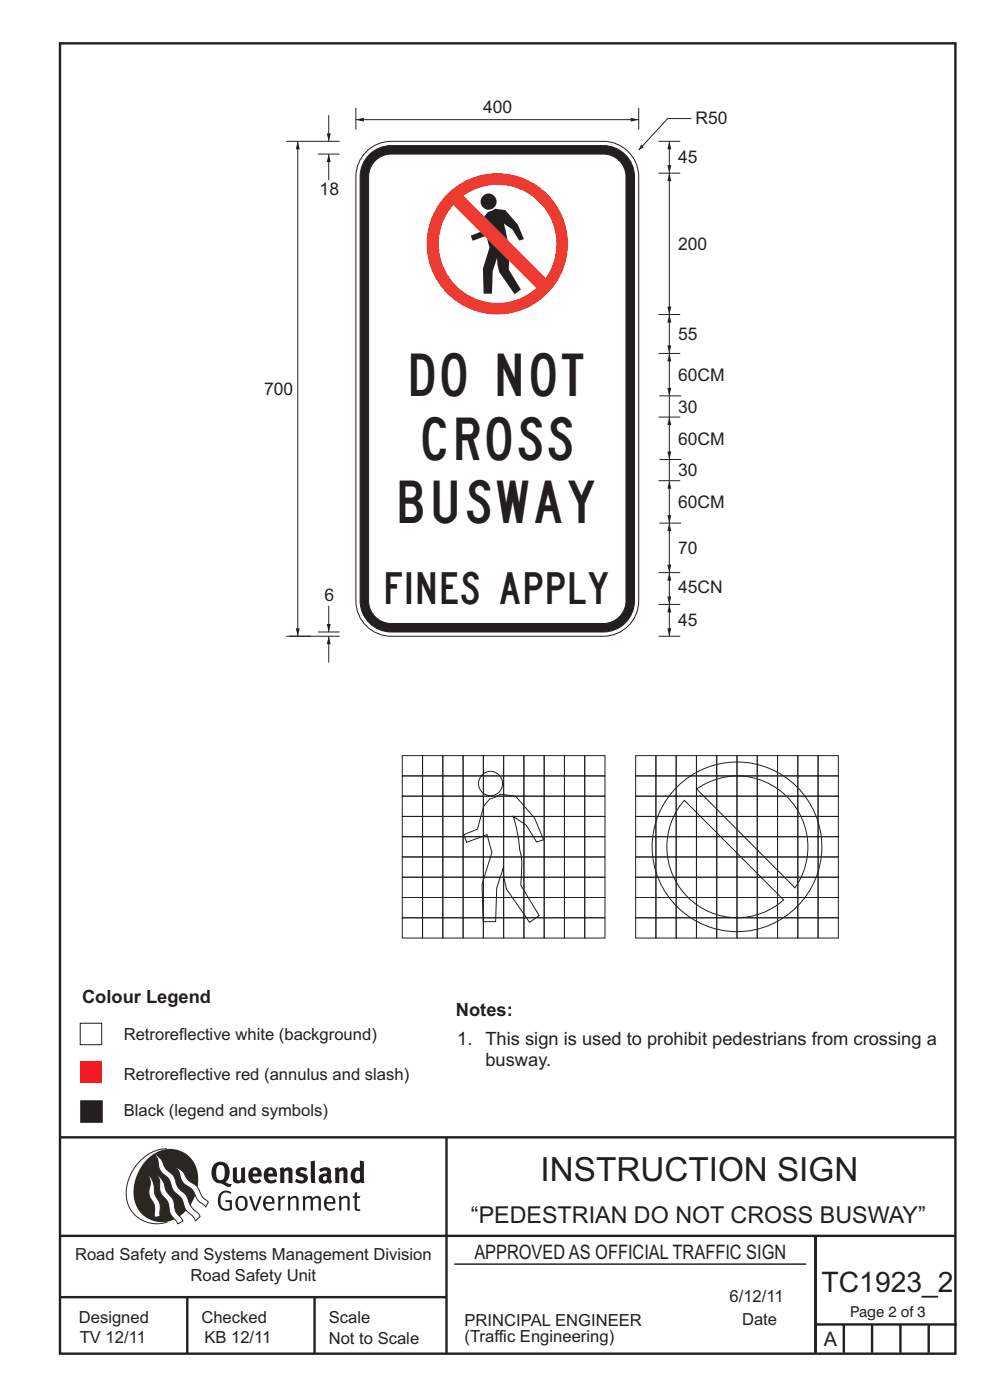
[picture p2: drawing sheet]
<svg xmlns="http://www.w3.org/2000/svg" width="210mm" height="297mm" viewBox="0 0 210 297" stroke-linecap="round" stroke-linejoin="round" font-family="sans-serif">
<g fill="none" stroke="#231f20" stroke-width=".51">
<path d="M12.7 9.2h190v278h-190zM12.7 241.3h190M94.7 241.4v45.8M12.7 275.2h82M12.7 262.2h190.1M39.7 275.2v12M66.7 275.2v12M173 262.2v24.8M173 281h30M179 281v6M185 281v6M191 281v6"/>
<path d="M197 281v6"/>
</g>
<path d="M96.4 268.2h74.6" fill="none" stroke="#231f20" stroke-width=".21"/>
<path d="M35.4 243.7a9.5 9.5 0 0 0-8.6 10.5 6.5 6.5 0 0 0 8.8 5.1" fill="none" stroke="#2a2723" stroke-width=".21"/>
<path d="M31.3 245.9a6.1 6.1 0 0 1 7.3-1.6 6.1 6.1 0 0 1 3.4 6.7 8.8 8.8 0 0 1-7.2 8.3 6.1 6.1 0 0 1-6.4-7.5 10.5 10.5 0 0 1 2.9-5.9z" fill-rule="evenodd" fill="#2a2723"/>
<g fill="#fff" stroke="#2a2723" stroke-width=".21">
<path d="M31.6 249.4l.3 .3 .6 1.2 .4 2.5 1 2 .1 2.7-1.2 .2-.1-2.5-.9-1.8-.2-.7 .3-2.4z" fill-rule="evenodd"/>
<path d="M37.2 247.7l.5 .1 .9 .6 1.3 1.9 1.9 1.5 1.1 2.1 1.3 1.2-.6 1-1.6-1.5-1.2-2.2-1.9-1.4-.6-1-.4-1.5z" fill-rule="evenodd"/>
<path d="M32.8 244.9l.4 .1 .9 .9 1.1 2 1.6 1.5 1 2.5 1.6 1.6 1.2 2.5 1.6 1.6 .2 .5-.9 .9-.5-.9-1.6-1.5-1-2.4-1.7-1.7-.9-2.3-1.7-1.7-.4-1-.3-1.6z" fill-rule="evenodd"/>
<path d="M33.4 249.4l.5 .3 .7 1 .7 2.1 1.5 1.8 .5 2.5 1.5 1.8v.2l-1.1 .6-1.6-2.2-.5-2.5-1.5-1.9-.2-1-.1-1.6z" fill-rule="evenodd"/>
</g>
<g fill="#231f20">
<path d="M46.8 253.1l.5-.4 .7-.1 .6 .1 .5 .3-.2 .3-.9-.3-.8 .2-.3 .7-.1 1.1 .1 .7 .3 .5 .5 .2 .6 .1 .4-.2v-1.3h-.8l-.1-.4h1.4v2l-.7 .2-.8 .1-.6-.2-.5-.5-.3-.8-.1-.9 .2-.8z" fill-rule="evenodd"/>
<path d="M50.7 254.3l.7-.2 .5 .5 .1 1.2-.2 .4-.3 .3h-.5l-.4-.4-.1-1.1zM50.4 254l-.5 1.1 .3 1.2 .7 .6 1-.2 .4-.4 .2-.5v-.8l-.2-.7-.3-.4-.5-.2h-.6z" fill-rule="evenodd"/>
<path d="M52.8 253.8l.5-.1 .9 2.6 .8-2.5h.5l-1.1 3.1h-.5z" fill-rule="evenodd"/>
<path d="M56.6 254.2l.4-.1 .4 .1 .2 .3 .1 .5h-1.4zM56.3 254l-.5 1v.7l.3 .7 .4 .3 .5 .2 1.1-.3 .1-.1-.2-.3-.6 .3-.7-.1-.3-.3-.1-.6v-.1h1.9l-.2-1.2-.8-.5-.5 .1z" fill-rule="evenodd"/>
<path d="M58.9 253.8l.5-.1 .1 .5 .4-.4 .6-.1-.2 .6h-.4l-.4 .3v2.2h-.5z" fill-rule="evenodd"/>
<path d="M61 253.9l.5-.1a.24 .24 0 0 0 .1 .3 .24 .24 0 0 0 .3-.2l.8-.2 .6 .5v2.6h-.4l-.1-2.3-.1-.3-.3-.1-.8 .5v2.2h-.5z" fill-rule="evenodd"/>
<path d="M64.2 253.8h.4a.23 .23 0 0 0 .2 .3 .23 .23 0 0 0 .3-.2l.6-.2 .5 .2a.23 .23 0 0 0 .2 .3 .23 .23 0 0 0 .2-.2l.8-.3 .6 .4 .1 2.7h-.5v-2.3l-.1-.3-.3-.1-.8 .5v2.2h-.5v-2.3l-.1-.3h-.3l-.8 .4v2.2h-.4z" fill-rule="evenodd"/>
<path d="M69.5 254.2l.5-.1 .4 .1 .3 .8h-1.4zM69.2 254l-.5 1 .1 .7 .2 .7 .4 .3 .4 .2 1.1-.3 .2-.1-.2-.3-.6 .3-.7-.2-.3-.3v-.6h1.9l-.2-1.2-.4-.3-.5-.2-.5 .1z" fill-rule="evenodd"/>
<path d="M71.8 253.9l.5-.1a.24 .24 0 0 0 .1 .3 .24 .24 0 0 0 .4-.2l.7-.2 .6 .5 .1 2.6h-.5v-2.3l-.1-.3-.3-.1-.9 .5v2.2h-.4z" fill-rule="evenodd"/>
<path d="M75.3 253l.5-.1-.1 .9h.8l-.2 .4h-.6v2.1l.2 .2h.5v.3l-.2 .1h-.6l-.3-.4-.1-2.3h-.4v-.4h.4z" fill-rule="evenodd"/>
<path d="M46.2 247.4l.4-.2h.4l.6 .6v1.8l-.2 .5-.3 .2h-.8l-.3-.5-.1-1.6zM45.5 246.9l-.4 .7-.2 .8v1l.3 .9 .7 .6 1 .2 1.6 .7h.4l.3-.6h-.6l-.8-.4 .7-.9 .2-1.5a1.91 1.91 0 0 0-1.1-1.8 1.91 1.91 0 0 0-2.1 .3z" fill-rule="evenodd"/>
<path d="M49.4 247.8l.9-.2v2.5l.1 .2 .3 .1 .5-.3v-2.3l.8-.2v2.6l.2 .5-.7 .3a.39 .39 0 0 0-.7 0h-.8l-.5-.4z" fill-rule="evenodd"/>
<path d="M53.8 248.4l.3-.1h.3l.2 .7h-1zM53.1 248l-.3 .5-.1 .8 .1 .7 .3 .6 .5 .4 .6 .1 .7-.1 .6-.4-.4-.5-.4 .3h-.5l-.4-.1-.2-.4v-.3h1.9l-.1-1-.3-.6-1-.4-.5 .1z" fill-rule="evenodd"/>
<path d="M57.1 248.4l.2-.1h.4l.2 .7h-1zM56.4 248l-.3 .6-.2 .8 .2 .7 .3 .5 .5 .4 .6 .1 .7-.1 .5-.4-.3-.5-.6 .3h-.5l-.4-.6v-.2h1.9l-.1-.9-.3-.7-.5-.3-.5-.1-.5 .1z" fill-rule="evenodd"/>
<path d="M59.3 247.8l.8-.2 .1 .4 1-.4 .7 .4 .1 .4v2.6h-.8v-2.3l-.3-.3-.6 .3v2.3h-.9z" fill-rule="evenodd"/>
<path d="M63 248l.9-.4 1.3 .3-.3 .6-.9-.2-.3 .2 .1 .3 1 .3 .4 .4 .1 .8-.5 .6-1.1 .2-1.1-.4 .3-.6 1 .4 .3-.1 .2-.3-.1-.3-1-.3-.4-.2-.2-.7z" fill-rule="evenodd"/>
<path d="M68.6 249.7l.7-.1v.7l-.3 .2-.3-.1-.2-.3zM67.7 248.1l.3 .6 .8-.3 .5 .1a.35 .35 0 0 1 0 .5 .35 .35 0 0 1-.5 0l-1 .4-.2 .9 .2 .4 .3 .3h1.1a.49 .49 0 0 1 .8 .2l.5-.6-.3-.4v-1.7l-.2-.5-.4-.3-.6-.1z" fill-rule="evenodd"/>
<path d="M71 247.8l.8-.2 .1 .4 1-.4 .6 .4 .2 .4v2.6h-.8v-2.3l-.3-.3-.6 .3v2.3h-.9z" fill-rule="evenodd"/>
<path d="M75.6 248.5l.3-.1 .5 .2v1.5l-.4 .2h-.4l-.2-.4v-.9zM76.3 246.2v1.3a.19 .19 0 0 1 0 .3 .19 .19 0 0 1-.3-.1l-.8 .1-.6 .5-.2 .9 .1 1 .3 .5 .6 .3 .6 .1 .5-.3v.2h.8l-.1-4.6z" fill-rule="evenodd"/>
<path d="M65.9 246.4l.9-.2 .1 4.8h-.8l-.1-.3z" fill-rule="evenodd"/>
</g>
<path d="M17.1 225.1h4.6v4.6h-4.6z" fill-rule="evenodd" fill="#ee1d23"/>
<path d="M17.1 233.6h4.6v4.5h-4.6z" fill-rule="evenodd" fill="#231f20" stroke="#231f20" stroke-width=".21"/>
<path d="M17 217.1h4.6v4.5h-4.6z" fill-rule="evenodd" fill="#fff" stroke="#231f20" stroke-width=".21"/>
<g fill="none" stroke="#231f20" stroke-width=".21">
<path d="M60.7 30h11.3M67.4 32.7h4.6M75.5 22.9v4.6M60.7 135h11.3M67.4 134.1h4.6M69.7 135v5.5M85.3 164.6h4.3v4.3h-4.3zM85.3 168.9h4.3v4.3h-4.3zM85.3 173.2h4.3v4.3h-4.3zM85.3 177.5h4.3v4.3h-4.3zM85.3 160.3h4.3v4.3h-4.3zM89.6 164.6h4.3v4.3h-4.3z"/>
<path d="M89.6 168.9h4.3v4.3h-4.3zM89.6 173.2h4.3v4.3h-4.3zM89.6 177.5h4.3v4.3h-4.3zM89.6 160.3h4.3v4.3h-4.3zM93.9 164.6h4.3v4.3h-4.3zM93.9 168.9h4.3v4.3h-4.3zM93.9 173.2h4.3v4.3h-4.3zM93.9 177.5h4.3v4.3h-4.3zM93.9 160.3h4.3v4.3h-4.3zM98.2 164.6h4.3v4.3h-4.3zM98.2 168.9h4.3v4.3h-4.3zM98.2 173.2h4.3v4.3h-4.3z"/>
<path d="M98.2 177.5h4.3v4.3h-4.3zM98.2 160.3h4.3v4.3h-4.3zM102.5 164.6h4.3v4.3h-4.3zM102.5 168.9h4.3v4.3h-4.3zM102.5 173.2h4.3v4.3h-4.3zM102.5 177.5h4.3v4.3h-4.3zM102.5 160.3h4.3v4.3h-4.3zM103.9 169.5l1.3-.4 1-.6 3.2 .4 4 4.7 1.9 4.6-1.5 .4-2.2-3.5-2.7-1.9 .2 .7a31.6 31.6 0 0 1 1.1 6.4 16.6 16.6 0 0 1 .3 6.6v.9l3.9 6.4-2.1 1.5-4.8-7-.6-2.5-.2-2-1.3 4.2-.3 7.1h-2.6l-.2-7.9 2-6.7-1-3.8-4.3 1.6-.6-1.6 2.9-1.2 1.3-4.9zM106.8 164.6h4.3v4.3h-4.3zM106.8 168.9h4.3v4.3h-4.3zM106.8 173.2h4.3v4.3h-4.3zM106.8 177.5h4.3v4.3h-4.3z"/>
<path d="M106.8 160.3h4.3v4.3h-4.3zM111.1 164.6h4.3v4.3h-4.3zM111.1 168.9h4.3v4.3h-4.3zM111.1 173.2h4.3v4.3h-4.3zM111.1 177.5h4.3v4.3h-4.3zM111.1 160.3h4.3v4.3h-4.3zM115.4 164.6h4.3v4.3h-4.3zM115.4 168.9h4.3v4.3h-4.3zM115.4 173.2h4.3v4.3h-4.3zM115.4 177.5h4.3v4.3h-4.3zM115.4 160.3h4.3v4.3h-4.3zM119.7 164.6h4.3v4.3h-4.3z"/>
<path d="M119.7 168.9h4.3v4.3h-4.3zM119.7 173.2h4.3v4.3h-4.3zM119.7 177.5h4.3v4.3h-4.3zM119.7 160.3h4.3v4.3h-4.3zM124 164.6h4.3v4.3h-4.3zM124 168.9h4.3v4.3h-4.3zM124 173.2h4.3v4.3h-4.3zM124 177.5h4.3v4.3h-4.3zM124 160.3h4.3v4.3h-4.3zM134.8 164.6h4.3v4.3h-4.3zM134.8 168.9h4.3v4.3h-4.3zM134.8 173.2h4.3v4.3h-4.3z"/>
<path d="M134.8 177.5h4.3v4.3h-4.3zM134.8 160.3h4.3v4.3h-4.3zM139.1 164.6h4.3v4.3h-4.3zM139.1 168.9h4.3v4.3h-4.3zM139.1 173.2h4.3v4.3h-4.3zM139.1 177.5h4.3v4.3h-4.3zM139.1 160.3h4.3v4.3h-4.3zM143.4 164.6h4.3v4.3h-4.3zM143.4 168.9h4.3v4.3h-4.3zM143.4 173.2h4.3v4.3h-4.3zM143.4 177.5h4.3v4.3h-4.3zM143.4 160.3h4.3v4.3h-4.3z"/>
<path d="M145.2 169.8l21 21.1a14.9 14.9 0 0 1-20.4-.7 14.9 14.9 0 0 1-.6-20.4zM147.7 164.6h4.3v4.3h-4.3zM147.7 168.9h4.3v4.3h-4.3zM147.7 173.2h4.3v4.3h-4.3zM147.7 177.5h4.3v4.3h-4.3zM147.7 160.3h4.3v4.3h-4.3zM147.8 167.4a15 15 0 0 1 19.2 1.7 15 15 0 0 1 1.6 19.3zM152 164.6h4.3v4.3h-4.3zM152 168.9h4.3v4.3h-4.3zM152 173.2h4.3v4.3h-4.3zM152 177.5h4.3v4.3h-4.3zM152 160.3h4.3v4.3h-4.3z"/>
<path d="M156.3 164.6h4.3v4.3h-4.3zM156.3 168.9h4.3v4.3h-4.3zM156.3 173.2h4.3v4.3h-4.3zM156.3 177.5h4.3v4.3h-4.3zM156.3 160.3h4.3v4.3h-4.3zM160.6 164.6h4.3v4.3h-4.3zM160.6 168.9h4.3v4.3h-4.3zM160.6 173.2h4.3v4.3h-4.3zM160.6 177.5h4.3v4.3h-4.3zM160.6 160.3h4.3v4.3h-4.3zM164.9 164.6h4.3v4.3h-4.3zM164.9 168.9h4.3v4.3h-4.3z"/>
<path d="M164.9 173.2h4.3v4.3h-4.3zM164.9 177.5h4.3v4.3h-4.3zM164.9 160.3h4.3v4.3h-4.3zM169.2 164.6h4.3v4.3h-4.3zM169.2 168.9h4.3v4.3h-4.3zM169.2 173.2h4.3v4.3h-4.3zM169.2 177.5h4.3v4.3h-4.3zM169.2 160.3h4.3v4.3h-4.3zM173.5 164.6h4.3v4.3h-4.3zM173.5 168.9h4.3v4.3h-4.3zM173.5 173.2h4.3v4.3h-4.3zM173.5 177.5h4.3v4.3h-4.3z"/>
<path d="M173.5 160.3h4.3v4.3h-4.3zM85.3 181.8h4.3v4.3h-4.3zM85.3 186.1h4.3v4.3h-4.3zM85.3 190.4h4.3v4.3h-4.3zM85.3 194.7h4.3v4.3h-4.3zM89.6 181.8h4.3v4.3h-4.3zM89.6 186.1h4.3v4.3h-4.3zM89.6 190.4h4.3v4.3h-4.3zM89.6 194.7h4.3v4.3h-4.3zM93.9 181.8h4.3v4.3h-4.3zM93.9 186.1h4.3v4.3h-4.3zM93.9 190.4h4.3v4.3h-4.3z"/>
<path d="M93.9 194.7h4.3v4.3h-4.3zM98.2 181.8h4.3v4.3h-4.3zM98.2 186.1h4.3v4.3h-4.3zM98.2 190.4h4.3v4.3h-4.3zM98.2 194.7h4.3v4.3h-4.3zM102.5 181.8h4.3v4.3h-4.3zM102.5 186.1h4.3v4.3h-4.3zM102.5 190.4h4.3v4.3h-4.3zM102.5 194.7h4.3v4.3h-4.3zM106.8 181.8h4.3v4.3h-4.3zM106.8 186.1h4.3v4.3h-4.3zM106.8 190.4h4.3v4.3h-4.3z"/>
<path d="M106.8 194.7h4.3v4.3h-4.3zM111.1 181.8h4.3v4.3h-4.3zM111.1 186.1h4.3v4.3h-4.3zM111.1 190.4h4.3v4.3h-4.3zM111.1 194.7h4.3v4.3h-4.3zM115.4 181.8h4.3v4.3h-4.3zM115.4 186.1h4.3v4.3h-4.3zM115.4 190.4h4.3v4.3h-4.3zM115.4 194.7h4.3v4.3h-4.3zM119.7 181.8h4.3v4.3h-4.3zM119.7 186.1h4.3v4.3h-4.3zM119.7 190.4h4.3v4.3h-4.3z"/>
<path d="M119.7 194.7h4.3v4.3h-4.3zM124 181.8h4.3v4.3h-4.3zM124 186.1h4.3v4.3h-4.3zM124 190.4h4.3v4.3h-4.3zM124 194.7h4.3v4.3h-4.3zM134.8 181.8h4.3v4.3h-4.3zM134.8 186.1h4.3v4.3h-4.3zM134.8 190.4h4.3v4.3h-4.3zM134.8 194.7h4.3v4.3h-4.3zM139.1 181.8h4.3v4.3h-4.3zM139.1 186.1h4.3v4.3h-4.3zM139.1 190.4h4.3v4.3h-4.3z"/>
<path d="M139.1 194.7h4.3v4.3h-4.3zM143.4 181.8h4.3v4.3h-4.3zM143.4 186.1h4.3v4.3h-4.3zM143.4 190.4h4.3v4.3h-4.3zM143.4 194.7h4.3v4.3h-4.3zM147.7 181.8h4.3v4.3h-4.3zM147.7 186.1h4.3v4.3h-4.3zM147.7 190.4h4.3v4.3h-4.3zM147.7 194.7h4.3v4.3h-4.3zM152 181.8h4.3v4.3h-4.3zM152 186.1h4.3v4.3h-4.3zM152 190.4h4.3v4.3h-4.3z"/>
<path d="M152 194.7h4.3v4.3h-4.3zM156.3 181.8h4.3v4.3h-4.3zM156.3 186.1h4.3v4.3h-4.3zM156.3 190.4h4.3v4.3h-4.3zM156.3 194.7h4.3v4.3h-4.3zM160.6 181.8h4.3v4.3h-4.3zM160.6 186.1h4.3v4.3h-4.3zM160.6 190.4h4.3v4.3h-4.3zM160.6 194.7h4.3v4.3h-4.3zM164.9 181.8h4.3v4.3h-4.3zM164.9 186.1h4.3v4.3h-4.3zM164.9 190.4h4.3v4.3h-4.3z"/>
<path d="M164.9 194.7h4.3v4.3h-4.3zM169.2 181.8h4.3v4.3h-4.3zM169.2 186.1h4.3v4.3h-4.3zM169.2 190.4h4.3v4.3h-4.3zM169.2 194.7h4.3v4.3h-4.3zM173.5 181.8h4.3v4.3h-4.3zM173.5 186.1h4.3v4.3h-4.3zM173.5 190.4h4.3v4.3h-4.3zM173.5 194.7h4.3v4.3h-4.3z"/>
<circle cx="104.1" cy="166.3" r="2.56"/>
<circle cx="156.3" cy="179.7" r="18"/>
</g>
<path d="M69.7 135l.5 1.7h-.9z" fill="#231f20"/>
<path d="M69.7 32.7v5.5" fill="none" stroke="#231f20" stroke-width=".21"/>
<path d="M69.7 32.7l.5 1.7h-.9z" fill="#231f20"/>
<path d="M69.7 128.5v5.6" fill="none" stroke="#231f20" stroke-width=".21"/>
<path d="M69.3 132.4h.9l-.5 1.7z" fill="#231f20"/>
<path d="M69.7 24.4v5.6" fill="none" stroke="#231f20" stroke-width=".21"/>
<path d="M69.3 28.3h.9l-.5 1.7z" fill="#231f20"/>
<path d="M63.2 30v105" fill="none" stroke="#231f20" stroke-width=".21"/>
<g fill="#231f20">
<path d="M62.7 133.3h.9l-.4 1.7z"/>
<path d="M63.2 30l.4 1.7h-.9z"/>
</g>
<path d="M75.5 25.4h60" fill="none" stroke="#231f20" stroke-width=".21"/>
<g fill="#231f20">
<path d="M133.8 25l1.7 .4-1.7 .4z"/>
<path d="M75.5 25.4l1.7-.4v.8z"/>
</g>
<path d="M146.7 25.2h-5.1l-6.1 6.6" fill="none" stroke="#231f20" stroke-width=".21"/>
<path d="M136 30.7l.6 .5-1.1 .6z" fill="#231f20"/>
<path d="M139.7 36.7h4.6M139.7 30h4.6M139.7 75h4.6M139.7 88.5h4.6M139.9 84h4.6M139.9 97.5h4.6M139.7 102h4.6M139.9 111h4.6M139.7 121.5h4.6M142 128.2v6.8" fill="none" stroke="#231f20" stroke-width=".21"/>
<g fill="#231f20">
<path d="M141.6 133.3h.8l-.4 1.7z"/>
<path d="M142 128.2l.4 1.7h-.8z"/>
</g>
<path d="M142 30v6.7" fill="none" stroke="#231f20" stroke-width=".21"/>
<g fill="#231f20">
<path d="M141.6 35h.8l-.4 1.7z"/>
<path d="M142 30l.4 1.7h-.8z"/>
</g>
<path d="M142 121.5v6.7" fill="none" stroke="#231f20" stroke-width=".21"/>
<g fill="#231f20">
<path d="M141.6 126.5h.8l-.4 1.7z"/>
<path d="M142 121.5l.4 1.7h-.8z"/>
</g>
<path d="M142 75v9" fill="none" stroke="#231f20" stroke-width=".21"/>
<g fill="#231f20">
<path d="M141.6 82.3h.8l-.4 1.7z"/>
<path d="M142 75l.4 1.7h-.8z"/>
</g>
<path d="M142 88.5v9" fill="none" stroke="#231f20" stroke-width=".21"/>
<g fill="#231f20">
<path d="M141.6 95.8h.8l-.4 1.7z"/>
<path d="M142 88.5l.4 1.7h-.8z"/>
</g>
<path d="M142 102v9" fill="none" stroke="#231f20" stroke-width=".21"/>
<g fill="#231f20">
<path d="M141.6 109.3h.8l-.4 1.7z"/>
<path d="M142 102l.4 1.7h-.8z"/>
</g>
<path d="M142 84v4.5M142 97.5v4.5M142 111v10.5" fill="none" stroke="#231f20" stroke-width=".21"/>
<g fill="#231f20">
<path d="M141.6 119.8h.8l-.4 1.7z"/>
<path d="M142 111l.4 1.7h-.8z"/>
</g>
<path d="M135.5 22.9v4.6M142 36.7v30M139.7 66.7h4.6" fill="none" stroke="#231f20" stroke-width=".21"/>
<g fill="#231f20">
<path d="M142 36.7l.4 1.7h-.8z"/>
<path d="M141.6 65h.8l-.4 1.7z"/>
</g>
<path d="M142 66.7v8.3" fill="none" stroke="#231f20" stroke-width=".21"/>
<g fill="#231f20">
<path d="M141.6 73.3h.8l-.4 1.7z"/>
<path d="M142 66.7l.4 1.7h-.8z"/>
</g>
<path d="M78.1 31.8a7.5 7.5 0 0 1 4.9-1.8h45a7.5 7.5 0 0 1 7.5 7.5v90a7.5 7.5 0 0 1-7.5 7.5h-45a7.5 7.5 0 0 1-7.5-7.5v-90a7.5 7.5 0 0 1 2.6-5.7z" fill-rule="evenodd" fill="#fff" stroke="#231f20" stroke-width=".21"/>
<path d="M78 33.2a6.6 6.6 0 0 1 5-2.3h45a6.6 6.6 0 0 1 6.6 6.6v90a6.6 6.6 0 0 1-6.6 6.6h-45a6.6 6.6 0 0 1-6.6-6.6v-90a6.6 6.6 0 0 1 1.6-4.3z" fill-rule="evenodd" fill="#231f20" stroke="#231f20" stroke-width=".21"/>
<path d="M79.9 33.8a4.8 4.8 0 0 1 3.1-1.1h45a4.8 4.8 0 0 1 4.8 4.8v90a4.8 4.8 0 0 1-4.8 4.8h-45a4.8 4.8 0 0 1-4.8-4.8v-90a4.8 4.8 0 0 1 1.7-3.7z" fill-rule="evenodd" fill="#fff" stroke="#231f20" stroke-width=".21"/>
<path d="M101.9 42.8a1.7 1.7 0 0 1 3.4 0 1.7 1.7 0 0 1-3.4 0zM103.5 45l-.8 1-.9 3.2-2 .8 .5 1.1 2.8-1.1 .7 2.5-1.4 4.5 .2 5.3h1.8l.1-4.8 .9-2.8 .1 1.4 .4 1.6 3.3 4.7 1.3-1-2.6-4.2a15.4 15.4 0 0 0-.2-5.6l-.8-4.2 1.8 1.3 1.4 2.3 1-.3-1.2-3-2.7-3.1-2.2-.3z" fill-rule="evenodd" fill="#231f20"/>
<path d="M90.5 51.7a15 15 0 0 0 30 0 15 15 0 0 0-30 0zM96.2 43.5a12.4 12.4 0 0 0 .5 17 12.4 12.4 0 0 0 17 .6zM98.4 41.5a12.5 12.5 0 0 1 16 1.4 12.5 12.5 0 0 1 1.3 16.1z" fill-rule="evenodd" fill="#ee3b32"/>
<path d="M139.7 128.2h4.6M139.7 135h4.6" fill="none" stroke="#231f20" stroke-width=".21"/>
<g font-size="9" fill="#231f20">
<text x="87.2" y="84">DO NOT</text>
<text x="89.7" y="97.5">CROSS</text>
<text x="84.8" y="111">BUSWAY</text>
</g>
<text font-size="7.1" fill="#231f20" x="114.7" y="250.7">INSTRUCTION SIGN</text>
<text font-size="6.8" fill="#231f20" x="81.9" y="128.1">FINES APPLY</text>
<text font-size="6" fill="#231f20" x="174.3" y="274.2">TC1923_2</text>
<text font-size="4.9" fill="#231f20" x="99.9" y="259.5">“PEDESTRIAN DO NOT CROSS BUSWAY”</text>
<g font-size="4.2" fill="#231f20">
<text x="100.6" y="267.2">APPROVED AS OFFICIAL TRAFFIC SIGN</text>
<text x="174.7" y="285.6">A</text>
</g>
<g font-size="3.9" fill="#231f20">
<text x="17.4" y="212.8">Colour Legend</text>
<text x="96.7" y="215.6">Notes:</text>
<text x="97" y="221.8">1.</text>
<text x="103" y="221.8">This sign is used to prohibit pedestrians from crossing a</text>
<text x="103" y="226.1">busway.</text>
</g>
<g font-size="3.7" fill="#231f20">
<text x="102.5" y="24">400</text>
<text x="147.5" y="26.3">R50</text>
<text x="143.8" y="34.7">45</text>
<text x="67.8" y="41.3">18</text>
<text x="143.8" y="53">200</text>
<text x="143.8" y="72.2">55</text>
<text x="56" y="83.8">700</text>
<text x="143.8" y="80.8">60CM</text>
<text x="143.8" y="87.5">30</text>
<text x="143.8" y="94.3">60CM</text>
<text x="143.8" y="101">30</text>
<text x="143.8" y="107.8">60CM</text>
<text x="143.8" y="117.5">70</text>
<text x="143.8" y="125.8">45CN</text>
<text x="68.8" y="127.6">6</text>
<text x="143.8" y="132.9">45</text>
</g>
<g font-size="3.5" fill="#231f20">
<text x="26.2" y="220.7">Retroreflective white (background)</text>
<text x="26.2" y="229.1">Retroreflective red (annulus and slash)</text>
<text x="26.2" y="236.8">Black (legend and symbols)</text>
<text x="15.9" y="267.3">Road Safety and Systems Management Division</text>
<text x="40.4" y="271.7">Road Safety Unit</text>
<text x="16.7" y="280.6">Designed</text>
<text x="42.7" y="280.6">Checked</text>
<text x="69.7" y="280.6">Scale</text>
<text x="98.5" y="281.4">PRINCIPAL ENGINEER</text>
<text x="154.7" y="276.1">6/12/11</text>
<text x="157.4" y="281.2">Date</text>
<text x="16.9" y="284.8">TV 12/11</text>
<text x="43.3" y="284.9">KB 12/11</text>
<text x="69.7" y="285.2">Not to Scale</text>
<text x="98.5" y="284.8">(Traffic Engineering)</text>
</g>
<text font-size="3.2" fill="#231f20" x="180.3" y="279.5">Page 2 of 3</text>
</svg>
